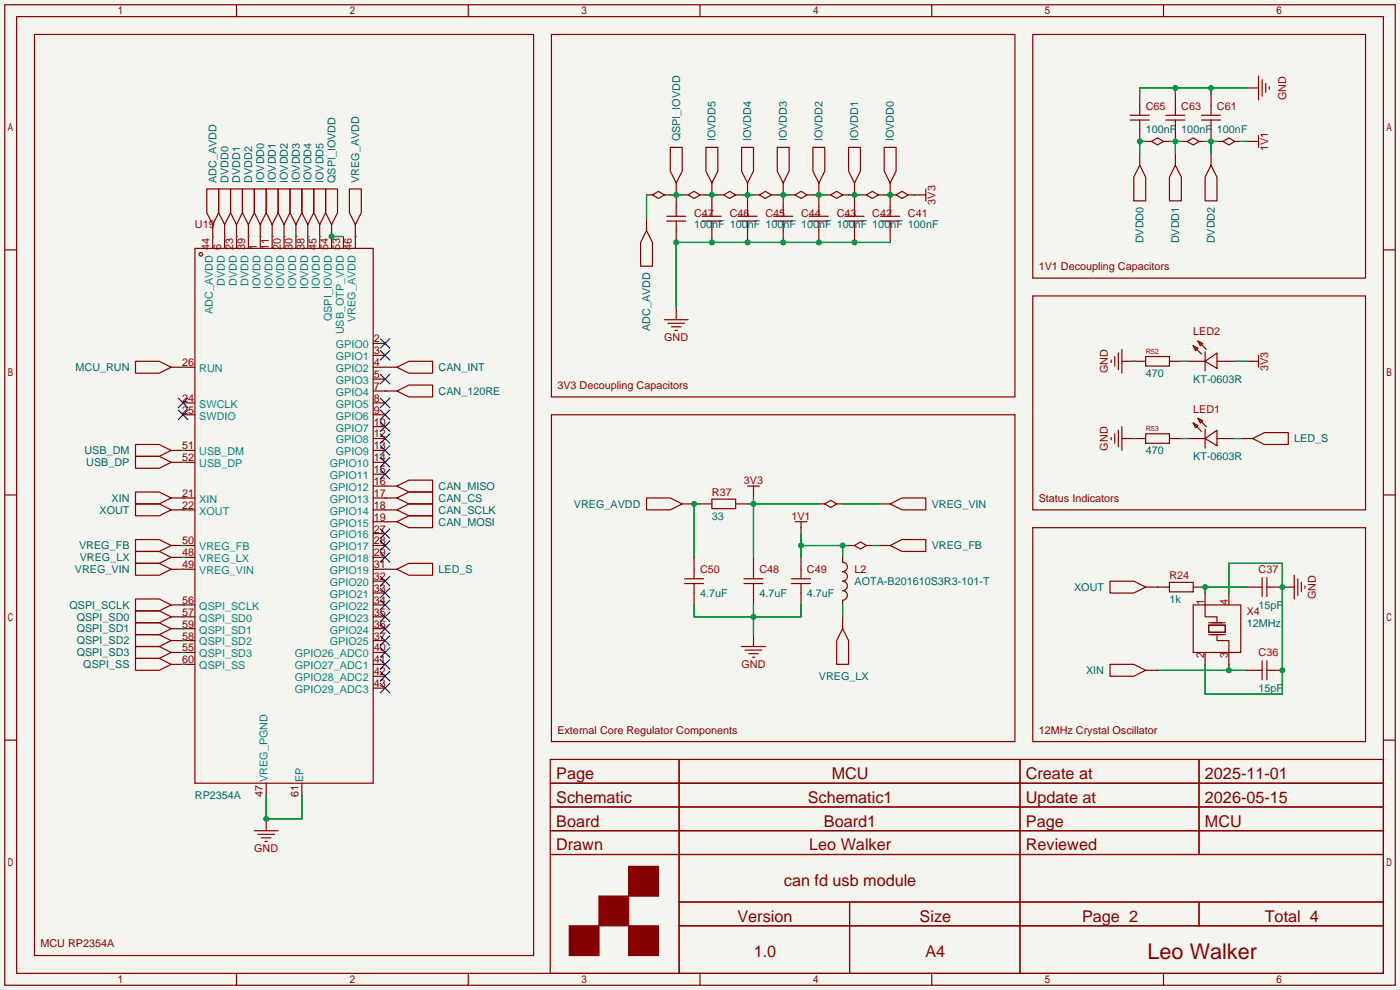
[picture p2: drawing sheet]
<svg xmlns="http://www.w3.org/2000/svg" width="299mm" height="212mm" viewBox="0 0 299 212" stroke-linecap="round" stroke-linejoin="round" font-family="sans-serif">
<path d="M0 0h299.2v211.6h-299.2z" fill="#f5f5f0"/>
<g fill="none" stroke="#850000" stroke-width=".25">
<path d="M1 1h297.2v209.6h-297.2zM3.6 3.6h292.1v204.4h-292.1zM7.4 7.4h106.6v196.8h-106.6zM50.5 1v2.6M100.1 1v2.6M117.9 7.4h99v77.4h-99zM149.6 1v2.6M199.1 1v2.6M220.7 7.4h71.1v52h-71.1zM248.7 1v2.6M266.4 18.8h2.6M269 16.3v5"/>
<path d="M269.7 17v3.6M270.5 17.8v2M271.3 18.5v.6M143.3 31.5h2.5v5.1l-1.3 2.5-1.2-2.5zM144.5 39.1v7.1M150.9 31.5h2.5v5.1l-1.3 2.5-1.2-2.5zM152.1 39.1v7.1M158.5 31.5h2.5v5.1l-1.2 2.5-1.3-2.5zM159.8 39.1v7.1M166.1 31.5h2.6v5.1l-1.3 2.5-1.3-2.5zM167.4 39.1v7.1M173.7 31.5h2.6v5.1l-1.3 2.5-1.3-2.5z"/>
<path d="M175 39.1v7.1M181.4 31.5h2.5v5.1l-1.3 2.5-1.2-2.5zM182.6 39.1v7.1M189 31.5h2.5v5.1l-1.3 2.5-1.2-2.5zM190.2 39.1v7.1M241.6 24.6h4M241.6 25.7h4M243.6 35.3l1.3 2.5v5.1h-2.6v-5.1zM243.6 20.1v4.5M243.6 25.7v4.5M243.6 32.8v2.5M244.9 30.2h1.2"/>
<path d="M246.1 30.2l1.3-.7 1.3 .7-1.3 .8zM248.7 30.2h1.2M249.2 24.6h4M249.2 25.7h4M251.2 35.3l1.3 2.5v5.1h-2.6v-5.1zM251.2 20.1v4.5M251.2 25.7v4.5M251.2 32.8v2.5M252.5 30.2h1.2M253.7 30.2l1.3-.7 1.3 .7-1.3 .8zM256.3 30.2h1.3M256.8 24.6h4.1"/>
<path d="M256.8 25.7h4.1M258.8 35.3l1.3 2.5v5.1h-2.5v-5.1zM258.8 20.1v4.5M258.8 25.7v4.5M258.8 32.8v2.5M260.1 30.2h1.3M261.4 30.2l1.2-.7 1.3 .7-1.3 .8zM263.9 30.2h1.3M266.4 30.2h2.6M269 29v2.5M1 53.4h2.6M41.7 53.1h38.1v114.3h-38.1z"/>
<path d="M44.2 40.4h2.5v5.1l-1.2 2.5-1.3-2.5zM45.5 48v5.1M46.7 40.4h2.6v5.1l-1.3 2.5-1.3-2.5zM48 48v5.1M49.3 40.4h2.5v5.1l-1.3 2.5-1.2-2.5zM50.5 48v5.1M51.8 40.4h2.6v5.1l-1.3 2.5-1.3-2.5zM53.1 48v5.1M54.4 40.4h2.5v5.1l-1.3 2.5-1.2-2.5zM55.6 48v5.1M56.9 40.4h2.5v5.1l-1.2 2.5-1.3-2.5zM58.2 48v5.1"/>
<path d="M59.4 40.4h2.6v5.1l-1.3 2.5-1.3-2.5zM60.7 48v5.1M62 40.4h2.5v5.1l-1.3 2.5-1.2-2.5zM63.2 48v5.1M64.5 40.4h2.6v5.1l-1.3 2.5-1.3-2.5zM65.8 48v5.1M67.1 40.4h2.5v5.1l-1.3 2.5-1.2-2.5zM68.3 48v5.1M69.6 40.4h2.5v5.1l-1.2 2.5-1.3-2.5zM70.9 48v5.1M73.4 50.5v2.6M74.7 40.4h2.5v5.1l-1.3 2.5-1.2-2.5z"/>
<path d="M75.9 48v5.1M138.2 49.3l1.2 2.5v5.1h-2.5v-5.1zM138.2 41.7h1.2M138.2 46.7v2.6M139.4 41.7l1.3-.8 1.3 .8-1.3 .7zM142 41.7h1.3M142.5 47.2h4.1M142.5 46.2h4.1M144.5 47.2v4.6M145.8 41.7h1.3M147.1 41.7l1.2-.8 1.3 .8-1.3 .7zM149.6 41.7h1.3"/>
<path d="M150.1 47.2h4.1M150.1 46.2h4.1M152.1 47.2v4.6M153.4 41.7h1.3M154.7 41.7l1.3-.8 1.2 .8-1.2 .7zM157.2 41.7h1.3M157.7 47.2h4.1M157.7 46.2h4.1M159.8 47.2v4.6M161 41.7h1.3M162.3 41.7l1.3-.8 1.2 .8-1.2 .7zM164.8 41.7h1.3"/>
<path d="M165.4 47.2h4M165.4 46.2h4M167.4 47.2v4.6M168.7 41.7h1.2M169.9 41.7l1.3-.8 1.3 .8-1.3 .7zM172.5 41.7h1.2M173 47.2h4M173 46.2h4M175 47.2v4.6M176.3 41.7h1.2M177.5 41.7l1.3-.8 1.3 .8-1.3 .7zM180.1 41.7h1.3"/>
<path d="M180.6 47.2h4.1M180.6 46.2h4.1M182.6 47.2v4.6M183.9 41.7h1.3M185.2 41.7l1.2-.8 1.3 .8-1.3 .7zM187.7 41.7h1.3M188.2 47.2h4.1M188.2 46.2h4.1M190.2 47.2v4.6M190.2 41.7h1.3M191.5 41.7l1.3-.8 1.3 .8-1.3 .7zM194.1 41.7h3.8"/>
<path d="M197.9 40.4v2.5M295.7 53.4h2.5M29 77.2h5l2.6 1.3-2.6 1.3h-5zM36.6 78.5h5.1M79.8 78.5h5M79.8 75.9h2.5M79.8 73.4h2.5M84.8 78.5l2.6-1.3h5.1v2.6h-5.1zM142 68.3h5.1M142.7 69.1h3.6M143.5 69.8h2M144.3 70.6h.5"/>
<path d="M144.5 65.8v2.5M220.7 63.2h71.1v45.8h-71.1zM237.5 77v.5M238.3 76.2v2M239 75.4v3.6M239.8 77.2h5.1M239.8 74.7v5.1M244.9 76.2h5v2h-5zM249.9 77.2h2.6M253.7 77.2h3.9M255 73.9l1 .5-.5 .5zM255 73.9l1.8 1.8"/>
<path d="M256 72.9l1 .5-.5 .5zM256 72.9l1.8 1.8M257.6 77.2l2.5-1.8v3.3zM257.6 75.2v4M260.1 77.2h3.8M266.4 77.2h2.6M269 75.9v2.6M29 97.5h5l2.6 1.3-2.6 1.3h-5zM29 95h5l2.6 1.3-2.6 1.2h-5zM36.6 98.8h5.1M36.6 96.3h5.1M39.1 86.1h2.6"/>
<path d="M39.1 88.6h2.6M79.8 93.7h2.5M79.8 98.8h2.5M79.8 96.3h2.5M79.8 86.1h2.5M79.8 88.6h2.5M79.8 91.2h2.5M79.8 83.6h5M79.8 81h2.5M84.8 83.6l2.6-1.3h5.1v2.5h-5.1zM117.9 88.6h99v69.9h-99zM237.5 93.5v.5"/>
<path d="M238.3 92.7v2M239 91.9v3.6M239.8 93.7h5.1M239.8 91.2v5.1M244.9 92.7h5v2h-5zM249.9 93.7h2.6M253.7 93.7h3.9M255 90.4l1 .5-.5 .5zM255 90.4l1.8 1.8M256 89.4l1 .5-.5 .5zM256 89.4l1.8 1.8M257.6 93.7l2.5-1.8v3.3z"/>
<path d="M257.6 91.7v4.1M260.1 93.7h3.8M265.2 93.7h2.5M267.7 93.7l2.6-1.2h5v2.5h-5zM1 105.8h2.6M29 107.7h5l2.6 1.3-2.6 1.2h-5zM29 105.2h5l2.6 1.2-2.6 1.3h-5zM29 115.3h5l2.6 1.3-2.6 1.3h-5zM29 117.9h5l2.6 1.2-2.6 1.3h-5zM36.6 109h5.1M36.6 106.4h5.1M36.6 116.6h5.1"/>
<path d="M36.6 119.1h5.1M79.8 109h5M79.8 106.4h5M79.8 116.6h2.5M79.8 119.1h2.5M79.8 103.9h5M79.8 111.5h5M79.8 114h2.5M79.8 101.3h2.5M84.8 109l2.6-1.3h5.1v2.5h-5.1zM84.8 111.5l2.6-1.3h5.1v2.6h-5.1zM84.8 106.4l2.6-1.2h5.1v2.5h-5.1z"/>
<path d="M84.8 103.9l2.6-1.3h5.1v2.6h-5.1zM138.2 106.4h5.1l2.5 1.3-2.5 1.3h-5.1zM145.8 107.7h2.5M148.3 119.1v4.6M149.6 107.7h2.5M152.1 106.7h5.1v2h-5.1zM157.2 107.7h2.6M159.8 103.9h2.5M161 103.9v2.5M161 119.1v4.6M169.9 111.5h2.6M171.2 111.5v2.5"/>
<path d="M171.2 119.1v4.6M175 107.7h1.3M176.3 107.7l1.2-.8 1.3 .8-1.3 .8zM178.8 107.7h1.3M180.1 119.1v1M181.4 116.6h1.2M182.6 116.6l1.3-.8 1.3 .8-1.3 .7zM185.2 116.6h1.2M187.7 116.6h2.5M187.7 107.7h2.5M190.2 116.6l2.6-1.3h5.1v2.6h-5.1zM190.2 107.7l2.6-1.3h5.1v2.6h-5.1z"/>
<path d="M220.7 112.8h71.1v45.7h-71.1zM295.7 105.8h2.5M29 133.1h5l2.6 1.3-2.6 1.2h-5zM29 135.6h5l2.6 1.3-2.6 1.3h-5zM29 130.6h5l2.6 1.2-2.6 1.3h-5zM29 128h5l2.6 1.3-2.6 1.3h-5zM29 138.2h5l2.6 1.2-2.6 1.3h-5zM29 120.4h5l2.6 1.3-2.6 1.2h-5zM36.6 134.4h5.1M36.6 136.9h5.1M36.6 131.8h5.1M36.6 129.3h5.1"/>
<path d="M36.6 139.4h5.1M36.6 121.7h5.1M79.8 134.4h2.5M79.8 136.9h2.5M79.8 131.8h2.5M79.8 129.3h2.5M79.8 139.4h2.5M79.8 121.7h5M79.8 126.7h2.5M79.8 124.2h2.5M84.8 121.7l2.6-1.3h5.1v2.5h-5.1zM146.3 123.7h4.1"/>
<path d="M146.3 124.7h4.1M148.3 124.7v4.6M158.5 138.2h5.1M159 123.7h4.1M159 124.7h4.1M159.3 138.9h3.5M160 139.7h2.1M161 124.7v4.6M161 135.6v2.6M169.2 123.7h4M169.2 124.7h4M171.2 124.7v4.6"/>
<path d="M180.1 134.4l1.3 2.5v5.1h-2.6v-5.1zM180.1 131.8v2.6M180.1 120.1a1.02 1.02 0 0 1 1 1.1 1.02 1.02 0 0 1-1 1M180.1 122.2a1.02 1.02 0 0 1 1 1 1.02 1.02 0 0 1-1 1M180.1 126.2a1.02 1.02 0 0 1 1 1.1 1.02 1.02 0 0 1-1 1v1M180.1 124.2a1.02 1.02 0 0 1 1 1 1.02 1.02 0 0 1-1 1M237.2 124.2h5.1l2.6 1.3-2.6 1.2h-5.1zM244.9 125.5h5M249.9 124.5h5.1v2h-5.1zM255 129.3h10.2v10.1h-10.2zM255 125.5h2.6M257.6 126.7v5.1h2.5v1"/>
<path d="M257.6 139.4v2.6M258.3 133.6h3.6v1.5h-3.6zM258.3 133.1h3.6M258.3 135.6h3.6M260.1 135.9v1h2.5v5.1M262.6 126.7v2.6M266.4 125.5h3.3M269.7 123.4v4.1M270.8 125.5h5.8M270.8 123.4v4.1M276.6 122.9v5.1M277.4 123.7v3.6"/>
<path d="M278.1 124.5v2M278.9 125.2v.5M1 158.2h2.6M29 140.7h5l2.6 1.3-2.6 1.3h-5zM36.6 142h5.1M79.8 142h2.5M79.8 147.1h2.5M79.8 144.5h2.5M160.8 140.5h.5M237.2 142h5.1l2.6 1.3-2.6 1.2h-5.1zM244.9 143.3h2.5M266.4 143.3h3.3"/>
<path d="M269.7 141.2v4.1M270.8 141.2v4.1M270.8 143.3h3.3M295.7 158.2h2.5M54.4 177.5h5M55.1 178.3h3.6M55.9 179.1h2M56.6 179.8h.5M56.9 167.4v2.5M56.9 175v2.5M64.5 167.4v2.5M117.6 162.3h178.1v45.7h-178.1z"/>
<path d="M117.6 167.4h178.1M117.6 172.5h178.1M117.6 177.5h178.1M145.1 162.3v45.7M218 162.3v45.7M256.3 162.3v20.3M117.6 182.6h178.1M145.1 192.8h150.6M145.1 197.9h150.6M181.6 192.8v15.2M256.3 192.8v5.1M50.5 208v2.6"/>
<path d="M100.1 208v2.6M149.6 208v2.6M199.1 208v2.6M248.7 208v2.6"/>
<circle cx="42.9" cy="54.4" r=".38"/>
</g>
<g fill="#850000" stroke="#850000" stroke-width=".25">
<path d="M134.4 185.2h6.3v6.3h-6.3z"/>
<path d="M128 191.5h6.4v6.4h-6.4z"/>
<path d="M121.7 197.9h6.3v6.3h-6.3z"/>
<path d="M134.4 197.9h6.3v6.3h-6.3z"/>
</g>
<g fill="none" stroke="#009600" stroke-width=".25">
<path d="M251.2 18.8v1.3M258.8 18.8v1.3M266.4 18.8h-22.8v1.3M244.9 30.2h-1.3v2.6M249.9 30.2h2.6M251.2 30.2v2.6M257.6 30.2h2.5M258.8 30.2v2.6M265.2 30.2h1.2M45.5 50.5h.1M48 50.5h.1M50.5 50.5h.1"/>
<path d="M53.1 50.5h.1M55.6 50.5h.1M58.2 50.5h.1M60.7 50.5h.1M63.2 50.5h.1M65.8 50.5h.1M68.3 50.5h.1M70.9 50.5h2.5M75.9 50.5h.1M138.2 41.7v5M143.3 41.7h2.5M150.9 41.7h2.5"/>
<path d="M158.5 41.7h2.5M166.1 41.7h2.6M173.7 41.7h2.6M181.4 41.7h2.5M189 41.7h1.2M190.2 51.8h-45.7v14M195.3 41.7h.1M39.1 78.5h.1M82.3 78.5h.1M242.3 77.2h.1M252.5 77.2h1.2M263.9 77.2h2.5"/>
<path d="M39.1 98.8h.1M39.1 96.3h.1M82.3 83.6h.1M242.3 93.7h.1M252.5 93.7h1.2M263.9 93.7h1.3M39.1 119.1h.1M39.1 116.6h.1M39.1 109h.1M39.1 106.4h.1M82.3 111.5h.1M82.3 109h.1"/>
<path d="M82.3 106.4h.1M82.3 103.9h.1M149.6 107.7h-1.3v11.4M159.8 107.7h15.2M161 106.4v12.7M171.2 114v5.1M171.2 116.6h10.2M180.1 116.6v2.5M180.1 107.7h7.6M186.4 116.6h1.3M39.1 129.3h.1M39.1 131.8h.1"/>
<path d="M39.1 136.9h.1M39.1 134.4h.1M39.1 139.4h.1M39.1 121.7h.1M82.3 121.7h.1M148.3 129.3v2.5h22.9v-2.5M161 129.3v6.3M180.1 129.3v2.5M247.4 125.5h.1M262.6 126.7v-6.3h11.5v27.9h-16.5v-6.3M266.4 125.5h-8.8v1.2M39.1 142h.1"/>
<path d="M247.4 143.3h19M262.6 142v1.3M56.9 169.9v5.1h7.6v-5.1"/>
</g>
<g fill="none" stroke="#000085" stroke-width=".25">
<path d="M81.3 74.9l2 2.1M81.3 72.4l2 2M83.3 74.9l-2 2.1M83.3 72.4l-2 2M38.1 85.1l2 2M38.1 87.6l2 2.1M40.1 85.1l-2 2M40.1 87.6l-2 2.1M81.3 97.8l2 2M81.3 95.2l2 2.1M81.3 92.7l2 2M81.3 90.2l2 2"/>
<path d="M81.3 87.6l2 2.1M81.3 85.1l2 2M81.3 80l2 2M83.3 97.8l-2 2M83.3 95.2l-2 2.1M83.3 92.7l-2 2M83.3 90.2l-2 2M83.3 87.6l-2 2.1M83.3 85.1l-2 2M83.3 80l-2 2M81.3 118.1l2 2M81.3 115.6l2 2"/>
<path d="M81.3 113l2 2.1M81.3 100.3l2 2.1M83.3 118.1l-2 2M83.3 115.6l-2 2M83.3 113l-2 2.1M83.3 100.3l-2 2.1M81.3 138.4l2 2.1M81.3 135.9l2 2M81.3 133.4l2 2M81.3 130.8l2 2M81.3 128.3l2 2M81.3 125.7l2 2.1"/>
<path d="M81.3 123.2l2 2M83.3 138.4l-2 2.1M83.3 135.9l-2 2M83.3 133.4l-2 2M83.3 130.8l-2 2M83.3 128.3l-2 2M83.3 125.7l-2 2.1M83.3 123.2l-2 2M81.3 146.1l2 2M81.3 143.5l2 2M81.3 141l2 2M83.3 146.1l-2 2"/>
<path d="M83.3 143.5l-2 2M83.3 141l-2 2"/>
</g>
<g fill="#009600">
<circle cx="257.6" cy="125.5" r=".63"/>
<circle cx="262.6" cy="143.3" r=".63"/>
<circle cx="274.1" cy="143.3" r=".63"/>
<circle cx="274.1" cy="125.5" r=".63"/>
<circle cx="190.2" cy="41.7" r=".63"/>
<circle cx="167.4" cy="41.7" r=".63"/>
<circle cx="167.4" cy="51.8" r=".63"/>
<circle cx="175" cy="51.8" r=".63"/>
<circle cx="159.8" cy="51.8" r=".63"/>
<circle cx="152.1" cy="51.8" r=".63"/>
<circle cx="144.5" cy="51.8" r=".63"/>
<circle cx="182.6" cy="51.8" r=".63"/>
<circle cx="182.6" cy="41.7" r=".63"/>
<circle cx="175" cy="41.7" r=".63"/>
<circle cx="159.8" cy="41.7" r=".63"/>
<circle cx="152.1" cy="41.7" r=".63"/>
<circle cx="144.5" cy="41.7" r=".63"/>
<circle cx="161" cy="131.8" r=".63"/>
<circle cx="180.1" cy="116.6" r=".63"/>
<circle cx="171.2" cy="116.6" r=".63"/>
<circle cx="148.3" cy="107.7" r=".63"/>
<circle cx="56.9" cy="175" r=".63"/>
<circle cx="243.6" cy="30.2" r=".63"/>
<circle cx="251.2" cy="30.2" r=".63"/>
<circle cx="258.8" cy="30.2" r=".63"/>
<circle cx="251.2" cy="18.8" r=".63"/>
<circle cx="258.8" cy="18.8" r=".63"/>
<circle cx="70.9" cy="50.5" r=".63"/>
<circle cx="161" cy="107.7" r=".63"/>
</g>
<text font-size="4.6" fill="#840000" x="245.3" y="205">Leo Walker</text>
<g font-size="3.5" fill="#840000">
<text x="118.9" y="166.5">Page</text>
<text x="177.7" y="166.5">MCU</text>
<text x="219.3" y="166.5">Create at</text>
<text x="257.5" y="166.5">2025-11-01</text>
<text x="118.9" y="171.6">Schematic</text>
<text x="172.6" y="171.6">Schematic1</text>
<text x="219.3" y="171.6">Update at</text>
<text x="257.5" y="171.6">2026-05-15</text>
<text x="118.9" y="176.7">Board</text>
<text x="176.1" y="176.7">Board1</text>
<text x="219.3" y="176.7">Page</text>
<text x="257.5" y="176.7">MCU</text>
<text x="118.9" y="181.8">Drawn</text>
<text x="172.9" y="181.8">Leo Walker</text>
<text x="219.3" y="181.8">Reviewed</text>
<text x="167.5" y="189.4">can fd usb module</text>
<text x="157.6" y="197">Version</text>
<text x="196.5" y="197">Size</text>
<text x="231.3" y="197">Page 2</text>
<text x="270.3" y="197">Total 4</text>
<text x="161.1" y="204.6">1.0</text>
<text x="197.8" y="204.6">A4</text>
</g>
<g font-size="2.3" fill="#a90000">
<text x="244.9" y="23.4">C65</text>
<text x="252.5" y="23.4">C63</text>
<text x="260.1" y="23.4">C61</text>
<text x="274.9" y="21.4" transform="rotate(-90 274.9 21.4)">GND</text>
<text x="271.1" y="32.3" transform="rotate(-90 271.1 32.3)">1V1</text>
<text x="148.3" y="46.3">C47</text>
<text x="156" y="46.3">C46</text>
<text x="163.6" y="46.3">C45</text>
<text x="171.2" y="46.3">C44</text>
<text x="178.8" y="46.3">C43</text>
<text x="186.4" y="46.3">C42</text>
<text x="194.1" y="46.3">C41</text>
<text x="199.9" y="43.7" transform="rotate(-90 199.9 43.7)">3V3</text>
<text x="41.7" y="48.8">U19</text>
<text x="255" y="71.7">LED2</text>
<text x="142" y="72.9">GND</text>
<text x="236.8" y="79.8" transform="rotate(-90 236.8 79.8)">GND</text>
<text x="271.1" y="79.3" transform="rotate(-90 271.1 79.3)">3V3</text>
<text x="255" y="88.2">LED1</text>
<text x="236.8" y="96.3" transform="rotate(-90 236.8 96.3)">GND</text>
<text x="152.1" y="106">R37</text>
<text x="159" y="103.4">3V3</text>
<text x="169.1" y="111">1V1</text>
<text x="149.6" y="122.5">C50</text>
<text x="162.3" y="122.5">C48</text>
<text x="172.5" y="122.5">C49</text>
<text x="182.6" y="122.5">L2</text>
<text x="249.9" y="123.7">R24</text>
<text x="269" y="122.5">C37</text>
<text x="266.4" y="131.4">X4</text>
<text x="281.2" y="128" transform="rotate(-90 281.2 128)">GND</text>
<text x="158.5" y="142.8">GND</text>
<text x="269" y="140.3">C36</text>
<text x="54.3" y="182.2">GND</text>
</g>
<g font-size="2.3" fill="#006464">
<text x="244.9" y="28.5">100nF</text>
<text x="252.5" y="28.5">100nF</text>
<text x="260.1" y="28.5">100nF</text>
<text x="145.3" y="30.2" transform="rotate(-90 145.3 30.2)">QSPI_IOVDD</text>
<text x="153" y="30.2" transform="rotate(-90 153 30.2)">IOVDD5</text>
<text x="160.6" y="30.2" transform="rotate(-90 160.6 30.2)">IOVDD4</text>
<text x="168.2" y="30.2" transform="rotate(-90 168.2 30.2)">IOVDD3</text>
<text x="175.8" y="30.2" transform="rotate(-90 175.8 30.2)">IOVDD2</text>
<text x="183.4" y="30.2" transform="rotate(-90 183.4 30.2)">IOVDD1</text>
<text x="191.1" y="30.2" transform="rotate(-90 191.1 30.2)">IOVDD0</text>
<text x="46.3" y="39.1" transform="rotate(-90 46.3 39.1)">ADC_AVDD</text>
<text x="48.8" y="39.1" transform="rotate(-90 48.8 39.1)">DVDD0</text>
<text x="51.4" y="39.1" transform="rotate(-90 51.4 39.1)">DVDD1</text>
<text x="53.9" y="39.1" transform="rotate(-90 53.9 39.1)">DVDD2</text>
<text x="56.4" y="39.1" transform="rotate(-90 56.4 39.1)">IOVDD0</text>
<text x="59" y="39.1" transform="rotate(-90 59 39.1)">IOVDD1</text>
<text x="61.5" y="39.1" transform="rotate(-90 61.5 39.1)">IOVDD2</text>
<text x="64.1" y="39.1" transform="rotate(-90 64.1 39.1)">IOVDD3</text>
<text x="66.6" y="39.1" transform="rotate(-90 66.6 39.1)">IOVDD4</text>
<text x="69.1" y="39.1" transform="rotate(-90 69.1 39.1)">IOVDD5</text>
<text x="71.7" y="39.1" transform="rotate(-90 71.7 39.1)">QSPI_IOVDD</text>
<text x="76.8" y="39.1" transform="rotate(-90 76.8 39.1)">VREG_AVDD</text>
<text x="148.3" y="48.8">100nF 100nF 100nF 100nF 100nF 100nF 100nF</text>
<text x="244.4" y="52" transform="rotate(-90 244.4 52)">DVDD0</text>
<text x="252" y="52" transform="rotate(-90 252 52)">DVDD1</text>
<text x="259.6" y="52" transform="rotate(-90 259.6 52)">DVDD2</text>
<text x="139" y="70.7" transform="rotate(-90 139 70.7)">ADC_AVDD</text>
<text x="16.1" y="79.3">MCU_RUN</text>
<text x="93.7" y="79.3">CAN_INT</text>
<text x="244.9" y="80.6">470</text>
<text x="255" y="81.8">KT-0603R</text>
<text x="93.7" y="84.4">CAN_120RE</text>
<text x="276.6" y="94.5">LED_S</text>
<text x="18.1" y="97.1">USB_DM</text>
<text x="18.4" y="99.6">USB_DP</text>
<text x="244.9" y="97.1">470</text>
<text x="255" y="98.3">KT-0603R</text>
<text x="23.8" y="107.2">XIN</text>
<text x="93.7" y="107.2">CAN_CS</text>
<text x="93.7" y="104.7">CAN_MISO</text>
<text x="21.3" y="109.8">XOUT</text>
<text x="93.7" y="109.8">CAN_SCLK</text>
<text x="93.7" y="112.3">CAN_MOSI</text>
<text x="122.7" y="108.5">VREG_AVDD</text>
<text x="152.1" y="111">33</text>
<text x="199.1" y="108.5">VREG_VIN</text>
<text x="16.9" y="117.4">VREG_FB</text>
<text x="17" y="119.9">VREG_LX</text>
<text x="199.1" y="117.4">VREG_FB</text>
<text x="16" y="122.5">VREG_VIN</text>
<text x="93.7" y="122.5">LED_S</text>
<text x="182.6" y="125">AOTA-B201610S3R3-101-T</text>
<text x="14.9" y="130.1">QSPI_SCLK</text>
<text x="149.6" y="127.6">4.7uF</text>
<text x="162.3" y="127.6">4.7uF</text>
<text x="172.5" y="127.6">4.7uF</text>
<text x="229.6" y="126.3">XOUT</text>
<text x="249.9" y="128.8">1k</text>
<text x="269" y="130.1">15pF</text>
<text x="16.4" y="135.2">QSPI_SD1</text>
<text x="16.4" y="137.7">QSPI_SD2</text>
<text x="16.4" y="132.6">QSPI_SD0</text>
<text x="266.4" y="133.9">12MHz</text>
<text x="16.4" y="140.3">QSPI_SD3</text>
<text x="17.8" y="142.8">QSPI_SS</text>
<text x="175" y="145.3">VREG_LX</text>
<text x="232.1" y="144.1">XIN</text>
<text x="269" y="147.9">15pF</text>
<text x="41.7" y="170.7">RP2354A</text>
</g>
<g font-size="2.3" fill="#840000">
<text x="44.7" y="53.4" transform="rotate(-90 44.7 53.4)">44</text>
<text x="47.3" y="53.4" transform="rotate(-90 47.3 53.4)">6</text>
<text x="49.8" y="53.4" transform="rotate(-90 49.8 53.4)">23</text>
<text x="52.4" y="53.4" transform="rotate(-90 52.4 53.4)">39</text>
<text x="54.9" y="53.4" transform="rotate(-90 54.9 53.4)">1</text>
<text x="57.4" y="53.4" transform="rotate(-90 57.4 53.4)">11</text>
<text x="60" y="53.4" transform="rotate(-90 60 53.4)">20</text>
<text x="62.5" y="53.4" transform="rotate(-90 62.5 53.4)">30</text>
<text x="65.1" y="53.4" transform="rotate(-90 65.1 53.4)">38</text>
<text x="67.6" y="53.4" transform="rotate(-90 67.6 53.4)">45</text>
<text x="70.1" y="53.4" transform="rotate(-90 70.1 53.4)">54</text>
<text x="72.7" y="53.4" transform="rotate(-90 72.7 53.4)">53</text>
<text x="75.2" y="53.4" transform="rotate(-90 75.2 53.4)">46</text>
<text x="222" y="57.7">1V1 Decoupling Capacitors</text>
<text x="79.9" y="75.7">3</text>
<text x="79.9" y="73.2">2</text>
<text x="39" y="78.3">26</text>
<text x="79.9" y="83.3">7</text>
<text x="79.9" y="80.8">5</text>
<text x="79.9" y="78.3">4</text>
<text x="119.1" y="83.1">3V3 Decoupling Capacitors</text>
<text x="39" y="85.9">24</text>
<text x="39" y="88.4">25</text>
<text x="79.9" y="88.4">9</text>
<text x="79.9" y="85.9">8</text>
<text x="79.9" y="93.5">12</text>
<text x="79.9" y="91">10</text>
<text x="39" y="96">51</text>
<text x="39" y="98.6">52</text>
<text x="79.9" y="101.1">15</text>
<text x="79.9" y="98.6">14</text>
<text x="79.9" y="96">13</text>
<text x="39" y="106.2">21</text>
<text x="79.9" y="106.2">17</text>
<text x="79.9" y="103.7">16</text>
<text x="222" y="107.2">Status Indicators</text>
<text x="39" y="108.7">22</text>
<text x="79.9" y="113.8">27</text>
<text x="79.9" y="111.3">19</text>
<text x="79.9" y="108.7">18</text>
<text x="39" y="116.4">50</text>
<text x="39" y="118.9">48</text>
<text x="79.9" y="118.9">29</text>
<text x="79.9" y="116.4">28</text>
<text x="39" y="121.4">49</text>
<text x="79.9" y="124">32</text>
<text x="79.9" y="121.4">31</text>
<text x="39" y="129.1">56</text>
<text x="39" y="131.6">57</text>
<text x="79.9" y="131.6">35</text>
<text x="79.9" y="129.1">34</text>
<text x="79.9" y="126.5">33</text>
<text x="257.3" y="129.3" transform="rotate(-90 257.3 129.3)">1</text>
<text x="262.4" y="129.3" transform="rotate(-90 262.4 129.3)">4</text>
<text x="39" y="134.1">59</text>
<text x="39" y="136.7">58</text>
<text x="79.9" y="136.7">37</text>
<text x="79.9" y="134.1">36</text>
<text x="39" y="139.2">55</text>
<text x="39" y="141.8">60</text>
<text x="79.9" y="141.8">41</text>
<text x="79.9" y="139.2">40</text>
<text x="257.3" y="140.7" transform="rotate(-90 257.3 140.7)">2</text>
<text x="262.4" y="140.7" transform="rotate(-90 262.4 140.7)">3</text>
<text x="79.9" y="146.8">43</text>
<text x="79.9" y="144.3">42</text>
<text x="119.1" y="156.8">External Core Regulator Components</text>
<text x="222" y="156.8">12MHz Crystal Oscillator</text>
<text x="56.2" y="170.3" transform="rotate(-90 56.2 170.3)">47</text>
<text x="63.8" y="170.3" transform="rotate(-90 63.8 170.3)">61</text>
<text x="8.6" y="202.5">MCU RP2354A</text>
</g>
<g font-size="2.3" fill="#008484">
<text x="48.1" y="61.1" transform="rotate(-90 48.1 61.1)">DVDD</text>
<text x="50.6" y="61.1" transform="rotate(-90 50.6 61.1)">DVDD</text>
<text x="53.1" y="61.1" transform="rotate(-90 53.1 61.1)">DVDD</text>
<text x="55.7" y="61.8" transform="rotate(-90 55.7 61.8)">IOVDD</text>
<text x="58.2" y="61.8" transform="rotate(-90 58.2 61.8)">IOVDD</text>
<text x="60.8" y="61.8" transform="rotate(-90 60.8 61.8)">IOVDD</text>
<text x="63.3" y="61.8" transform="rotate(-90 63.3 61.8)">IOVDD</text>
<text x="65.8" y="61.8" transform="rotate(-90 65.8 61.8)">IOVDD</text>
<text x="68.4" y="61.8" transform="rotate(-90 68.4 61.8)">IOVDD</text>
<text x="45.5" y="67.1" transform="rotate(-90 45.5 67.1)">ADC_AVDD</text>
<text x="70.9" y="68.6" transform="rotate(-90 70.9 68.6)">QSPI_IOVDD</text>
<text x="73.5" y="71.4" transform="rotate(-90 73.5 71.4)">USB_OTP_VDD</text>
<text x="76" y="68.8" transform="rotate(-90 76 68.8)">VREG_AVDD</text>
<text x="71.8" y="77">GPIO1</text>
<text x="71.8" y="74.4">GPIO0</text>
<text x="42.6" y="79.5">RUN</text>
<text x="71.8" y="82.1">GPIO3</text>
<text x="71.8" y="79.5">GPIO2</text>
<text x="42.6" y="87.1">SWCLK</text>
<text x="42.6" y="89.7">SWDIO</text>
<text x="71.8" y="89.7">GPIO6</text>
<text x="71.8" y="87.1">GPIO5</text>
<text x="71.8" y="84.6">GPIO4</text>
<text x="71.8" y="94.8">GPIO8</text>
<text x="71.8" y="92.2">GPIO7</text>
<text x="42.6" y="97.3">USB_DM</text>
<text x="42.6" y="99.8">USB_DP</text>
<text x="70.5" y="99.8">GPIO10</text>
<text x="71.8" y="97.3">GPIO9</text>
<text x="42.6" y="107.5">XIN</text>
<text x="70.5" y="107.5">GPIO13</text>
<text x="70.5" y="104.9">GPIO12</text>
<text x="70.5" y="102.4">GPIO11</text>
<text x="42.6" y="110">XOUT</text>
<text x="70.5" y="112.5">GPIO15</text>
<text x="70.5" y="110">GPIO14</text>
<text x="42.6" y="117.6">VREG_FB</text>
<text x="70.5" y="117.6">GPIO17</text>
<text x="70.5" y="115.1">GPIO16</text>
<text x="42.6" y="120.2">VREG_LX</text>
<text x="42.6" y="122.7">VREG_VIN</text>
<text x="70.5" y="125.2">GPIO20</text>
<text x="70.5" y="122.7">GPIO19</text>
<text x="70.5" y="120.2">GPIO18</text>
<text x="42.6" y="130.3">QSPI_SCLK</text>
<text x="70.5" y="130.3">GPIO22</text>
<text x="70.5" y="127.8">GPIO21</text>
<text x="42.6" y="132.9">QSPI_SD0</text>
<text x="42.6" y="135.4">QSPI_SD1</text>
<text x="42.6" y="137.9">QSPI_SD2</text>
<text x="70.5" y="137.9">GPIO25</text>
<text x="70.5" y="135.4">GPIO24</text>
<text x="70.5" y="132.9">GPIO23</text>
<text x="42.6" y="140.5">QSPI_SD3</text>
<text x="42.6" y="143">QSPI_SS</text>
<text x="63" y="143">GPIO27_ADC1</text>
<text x="63" y="140.5">GPIO26_ADC0</text>
<text x="63" y="148.1">GPIO29_ADC3</text>
<text x="63" y="145.6">GPIO28_ADC2</text>
<text x="57.2" y="167.1" transform="rotate(-90 57.2 167.1)">VREG_PGND</text>
<text x="64.8" y="167.1" transform="rotate(-90 64.8 167.1)">EP</text>
</g>
<g font-size="1.6" fill="#a90000">
<text x="244.9" y="75.6">R52</text>
<text x="244.9" y="92.1">R53</text>
</g>
</svg>
